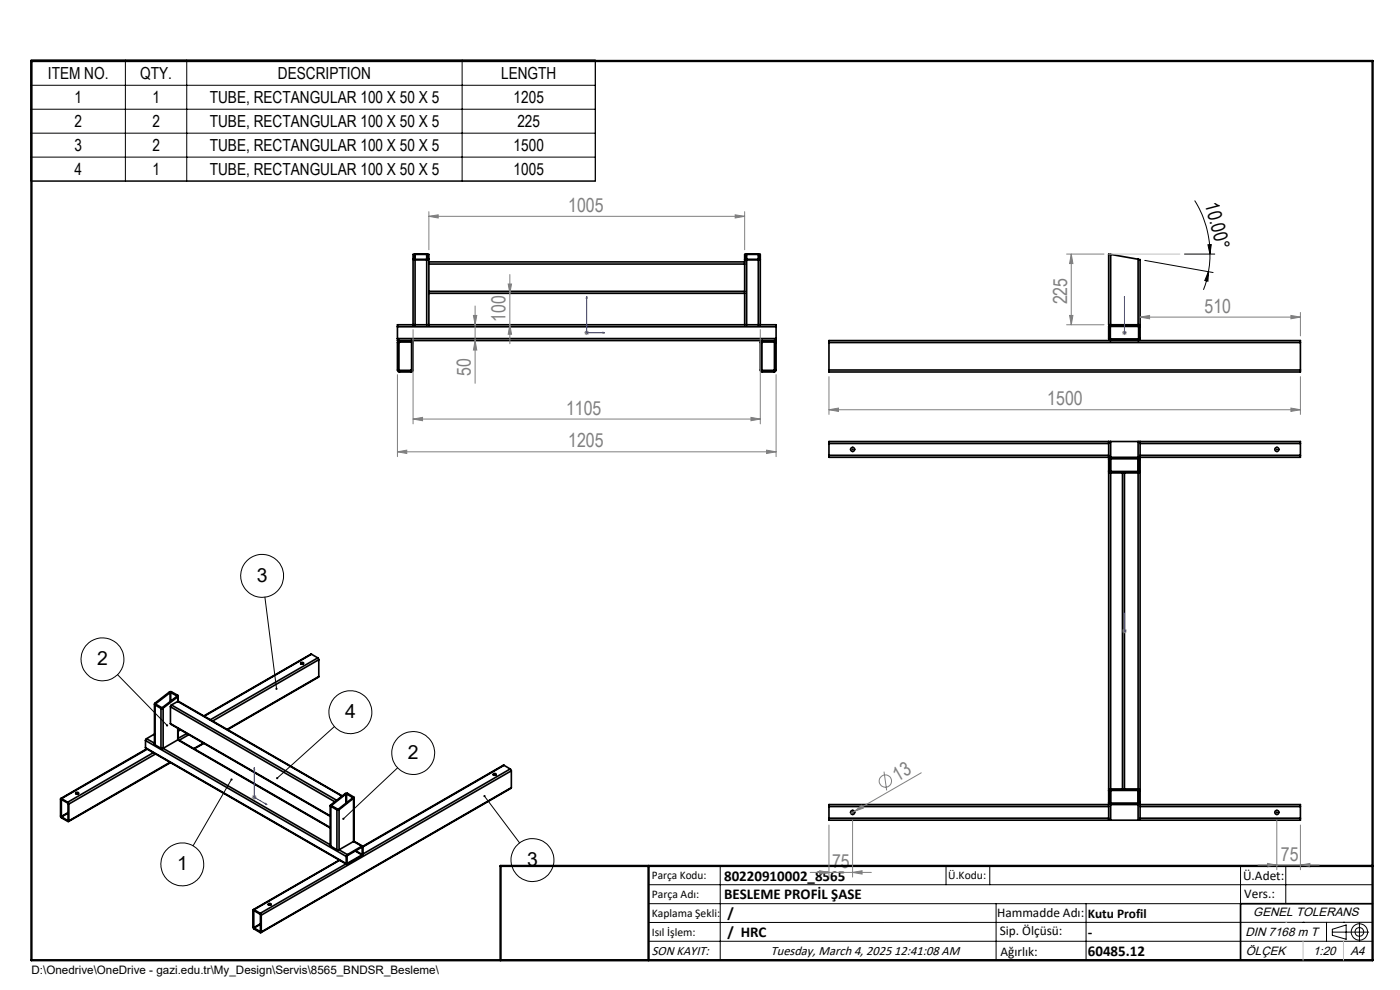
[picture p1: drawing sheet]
<svg xmlns="http://www.w3.org/2000/svg" width="297mm" height="210mm" viewBox="0 0 297 210" stroke-linecap="round" stroke-linejoin="round" font-family="sans-serif">
<g fill="none" stroke="#000" stroke-width=".35">
<path d="M87.6 55l.5 .1M88.1 54v1M88.1 55.1v13.8M88.1 55.1h2.4M88.1 54h2.4M88.1 55h2.4M90.5 54v1M90.5 55.1v13.8M91 55l-.5 .1M91 55.6h67M91 56h67M158 55l.4 .1"/>
<path d="M158.4 54v1M158.4 55.1h2.5M158.4 54h2.5M158.4 55h2.5M158.4 55.1v13.8M160.9 54v1M160.9 55.1v13.8M161.3 55l-.4 .1M235.6 54l-.4-.1v15h.4M235.6 54v14.9M235.6 54l5.8 1M241.4 55l.5 .1v13.8h-.5"/>
<path d="M241.4 55v13.9M84.3 71.8v.4h80.3v-.4M84.3 69.3h80.3M84.3 71.8h80.3M84.3 69.3v2.5M84.6 72.6h2.7v6l-2.7-.1zM84.7 72.2l-.3 .1-.1 .3v6l.3 .3h2.7l.3-.3v-6l-.1-.3-.3-.1M87.6 68.9h-3.3v.4M87.6 68.9h.5M87.6 68.9v-14.9l.3-.1 3.1 .1v14.9M88.1 68.9h2.4M90.5 68.9h.5"/>
<path d="M91 68.9h67M91 61.8h67M91 62.2h67M158 68.9h.4M158 68.9v-14.9l.2-.1 3.1 .1v14.9M158.4 68.9h2.5M160.9 68.9h.4M161.3 68.9h3.3v.4M161.6 72.6h2.7v6h-2.7zM161.7 72.2l-.4 .4v6l.3 .3h2.7l.3-.3v-6l-.4-.4M164.6 69.3v2.5M175.9 78.5v.4h100v-.4"/>
<path d="M175.9 72.7v-.5h100v.5M175.9 78.5h100M175.9 72.7v5.8M175.9 72.7h100M235.6 69.2h5.9v2.7h-6zM235.6 68.9l-.4 .3v2.7l.4 .3M235.6 68.9h5.8M241.4 68.9l.5 .3v2.7l-.5 .3M275.9 72.7v5.8M175.9 96.6v.4h59.3M175.9 94.1v2.5M175.9 94.1h59.3"/>
<path d="M175.9 96.6h59.3M235.2 93.7h.4M235.2 99.9l.1 .3 .3 .1M235.2 93.7h-59.3v.4M235.2 93.7v80.3M235.6 97.3v2.7M235.6 97h-.2l-.2 .4M235.6 93.7v3.3M235.6 93.7h5.8M235.6 97h5.8M235.6 97.3h5.8M241.4 93.7h.5"/>
<path d="M241.4 97l.4 .1 .1 .3M241.4 97.3v2.7M241.4 93.7v3.3M241.9 99.9l-.1 .3-.4 .1M241.9 93.7h34v.4M241.9 93.7v80.3M241.9 94.1h34M241.9 96.6h34M275.9 96.6v.4h-34M275.9 94.1v2.5M235.2 100.3h.4M235.6 100.3v67"/>
<path d="M235.6 100.3h5.8M235.6 100h5.8M238.1 100.3v67M238.5 100.3v67M241.4 100.3v67M66.1 138.8l-22.8 13.1M66.1 138.8l1.3 .8M67.4 139.6l.2 .3M67.4 139.6l-22.8 13.1M67.6 139.9v3.6M67.6 139.9l-22.5 13.1M30.9 158.6l42.6 24.7"/>
<path d="M30.9 157.1l42.5 24.6M30.9 158.6l42.5 24.6M30.9 157.1v1.5M31.1 156.7l-.2 .4M31.1 156.7l1.7 .9M31.1 158.8l-18.2 10.6M31.2 158.9l-18.1 10.5M32.5 159.7l-18.1 10.5M32.8 149.4v8.6M32.8 155.7l-1.7 1M32.8 149.5l1.3 .8M32.8 149.5v8.5"/>
<path d="M32.8 158l1.3 .7M33 159.9l-18.4 10.7M33 149.3v.1M34.1 158.7h.5M34.1 150.3v8.4M34.6 150.2l-.5 .1M34.6 150.2v8.5M34.6 158.7l35.5 20.5M36.1 146.9h.1M36.1 146.9l-3.1 2.4M36.1 146.9v1.9M36.2 153.5l33.9 19.7"/>
<path d="M36.2 149.9v3.6M36.2 149.9l34.8 20.2M36.2 153.5l33.9 19.6M36.2 146.9l1.3 .7M36.2 146.9v1.8M36.4 149.5l-.2 .4M36.4 149.5l35 20.2M37.5 147.6v.1M37.5 147.7l-3.1 2.4-1.4-.7M37.7 147.8v-.3l-1.4-.8h-.3l-3.2 2.5v.3M37.7 148.8l34.9 20M37.7 147.8l-3.1 2.4"/>
<path d="M37.7 156.9l-3.1 1.8M37.7 148.8l-1.3 .7M37.7 156.9l32.4 18.7M37.7 147.8v1M37.7 154.5v2.4M37.7 148.8l34.8 20.1M37.8 154.5l-.1 2.4M37.8 156.9l32.3 18.6M37.8 147.6v1.2M38.2 154.8l-.4 .2M38.3 154.8l-.5 .3M39.6 155.6l-1.8 1"/>
<path d="M40 155.8l-2 1.2M43.1 157.6l-2 1.2M43.3 157.7l-2.1 1.1M63.8 140.6l.2-.1a.25 .25 0 0 1 .3 0 .25 .25 0 0 1 0 .4 .25 .25 0 0 1-.3 0l-.2-.2zM63.8 140.8h.5M67.6 143.5l-19.3 11.3M67.6 143.5l-19.4 11.2M13 173.2l.1 .1M13 169.6v3.6M13.1 169.4h-.3v3.8l.3 .3 1.3 .7 .2-.1M13.1 169.6h-.1M13.1 169.6l1.3 .8v3.6"/>
<path d="M13.1 169.4l1.3 .8M13.1 173.3l1.3 .8M14.4 170.2l.2 .4M14.4 174v.1M14.4 172.4l-1.4 .8M14.4 172.5l-1.3 .8M14.6 170.6v3.5M16.1 168.2l.2-.1a.26 .26 0 0 1 .3 0 .26 .26 0 0 1 0 .3 .26 .26 0 0 1-.3 0zM16.1 168.3h.6M36.1 161.7l-21.5 12.4M36.2 161.8l-21.7 12.5M70.1 170.9l.1 8.6"/>
<path d="M70.2 171l1.3 .8M70.2 171v8.5M70.2 179.5l1.3 .8M70.3 170.8v.1M71.5 171.8v8.5M71.9 171.8h-.4M71.9 171.8v8.5M73.4 168.4h.1M73.4 168.4l-3.1 2.4M73.4 168.4v1.9M73.5 168.4l1.3 .8M73.5 168.4v1.9"/>
<path d="M74.8 169.2v.1M74.8 169.3l-3 2.4-1.5-.8M75 169.3v-.3l-1.6-.8-3.3 2.6 .1 .2M75 169.3l-3.1 2.5M75 169.3v9.2M75 178.5l-3.1 1.8M75 178.5l1.8 1M75.1 178.4l1.8 1.1M75.1 169.2l-.1 9.3M76.8 179.5l.2 .1M76.8 179.7h.1M76.8 179.7l-3.2 1.8v1.6"/>
<path d="M76.8 179.5l-3.1 1.8M76.8 179.7v1.5M77 179.6v1.5M104.6 164.2a.29 .29 0 0 1 .3-.2 .29 .29 0 0 1 .3 .4l-.4 .1zM104.7 164.4h.5M106.9 162.3l-29.9 17.2M106.9 162.3l1.3 .8M106.9 162.3l-29.9 17.3M108.2 163.1l.3 .4M108.2 163.1l-31.2 18M108.5 167.1l-53.1 30.7M108.5 163.5l-53.1 30.6"/>
<path d="M108.5 163.5v3.6M108.5 167.1l-53.1 30.6M175.9 173.6v.4h59.3M175.9 171.1v2.5M175.9 171.1h59.3M175.9 173.6h59.3M235.2 174h.4M235.2 170.2l.1 .3 .3 .2M235.2 170.7h-59.3v.4M235.2 167.3h.4M235.6 167.3l-.2 .1-.2 .4M235.6 167.7v2.6"/>
<path d="M235.6 170.7v3.3M235.6 174h5.8M235.6 170.7h5.8M235.6 167.3h5.8M235.6 167.7h5.8M235.6 170.3h5.8M241.4 174h.5M241.4 167.3l.4 .2 .1 .3M241.4 167.7v2.6M241.4 170.7v3.3M241.9 170.2l-.1 .3-.4 .2M241.9 170.7h34v.4"/>
<path d="M241.9 171.1h34M241.9 173.6h34M275.9 173.6v.4h-34M275.9 171.1v2.5M53.8 196.8h.1M53.8 193.2v3.6M53.9 193l-.2 .1v3.7l1.5 1 .2-.1M53.9 193.2h-.1M53.9 193.2l1.3 .7v3.7M53.9 193l1.3 .7M53.9 196.8l1.3 .8M55.2 193.7l.2 .4"/>
<path d="M55.2 197.6h.1M55.2 196l-1.4 .8M55.2 196.1l-1.3 .7M55.4 194.1v3.6M56.9 191.9h.6M57 191.7h.1a.26 .26 0 0 1 .4 0 .26 .26 0 0 1-.1 .4 .26 .26 0 0 1-.3-.1l-.2-.2zM71.5 180.3h.4M71.9 180.3l1.8 1M72 182.4l-18.3 10.6M72 182.5l-18.1 10.5M73.4 183.3l-18.2 10.4M73.4 181.7v1.5"/>
<path d="M73.6 183.1h.1M73.7 181.3l-.3 .4M75.4 180.5l1.4 .9M75.5 180.5l1.3 .7M76.8 181.4l-3.1 1.7M76.8 181.2v.2M77 181.1l-.2 .4-3.1 1.8-.3-.1M291.2 191.7h-28v12M106.2 203.7h185"/>
<circle cx="180.9" cy="95.3" r=".43"/>
<circle cx="270.9" cy="95.3" r=".44"/>
<circle cx="180.9" cy="172.3" r=".43"/>
<circle cx="270.9" cy="172.3" r=".44"/>
</g>
<g fill="none" stroke="#808080" stroke-width=".21">
<path d="M91 45.9l2-.3v.6zM91 44.9v8.1M91 45.9h67M108.2 58.2v14.7M156 45.6l2 .3-2 .3zM158 44.9v8.1M226.3 53.9h7.9M227.3 53.9l.3 2h-.7zM227.3 53.9v15M84.3 79.5v17.4M87.6 69.9v20M100.4 66.9h.7l-.3 2z"/>
<path d="M100.8 72.2l.3 2.1h-.7zM100.8 64.9v16.4M107.8 60.2h.7l-.3 2zM108.2 68.9l.3 2h-.7zM124 70.6h1M124.1 70.2l.7 .7M124.5 70.1v1M124.8 70.2l-.7 .7M161.3 69.9v20M164.6 79.5v17.4M175.9 79.9v8M226.3 68.9h7.9"/>
<path d="M226.9 66.9h.7l-.3 2zM238.1 70.6h.9M238.2 70.2l.7 .7M238.5 70.1v1M238.9 70.2l-.7 .7M241.9 67.3l2-.4v.7zM241.9 67.3h34M273.9 66.9l2 .4-2 .3zM275.9 66.3v5M275.9 79.9v8M84.3 95.8l2-.3v.7zM84.3 95.8h80.3"/>
<path d="M87.6 88.9l2-.4v.7zM87.6 88.9h73.7M159.3 88.5l2 .4-2 .3zM162.6 95.5l2 .3-2 .4zM175.9 86.9l2-.3v.7zM175.9 86.9h100M273.9 86.6l2 .3-2 .4zM238.1 133.8h.9M238.2 133.5l.7 .7M238.5 133.3v1M238.9 133.5l-.7 .7M53.4 169.1h1"/>
<path d="M53.6 168.8l.7 .7M53.9 168.6v1M54.3 168.8l-.7 .7M175.9 175v11M180.9 173.9v12.1M181.3 172.1l1.5-1.3 .4 .6zM181.3 172.1l-.8 .4M187.5 163.7l.6 4M195.4 163.9l-14.1 8.2M270.9 173.9v10.6M275.9 175v9.5M171.9 185.1h13"/>
<path d="M173.9 184.7l2 .4-2 .3zM180.9 185.1l2-.4v.7zM266.9 183.5h13M268.9 183.2l2 .3-2 .4zM275.9 183.5l2-.3v.7z"/>
<circle cx="187.8" cy="165.7" r="1.3"/>
</g>
<g fill="none" stroke="#000" stroke-width=".21">
<path d="M6.6 12.8h119.7v25.6h-119.7zM6.6 18.1h119.7M26.6 12.8v25.6M39.6 12.8v25.6M98 12.8v25.6M6.6 23.2h119.7M6.6 28.2h119.7M6.6 33.3h119.7M242.9 55.2l14.5 2.6M251.3 53.9h6.4M253.4 42.5a21 21 0 0 1 3.3 11.4M256.3 51.9h.7l-.3 2z"/>
<path d="M256.4 57.6l-.1 2-.7-.1zM256.4 57.6l-.5 2-.6 1.9M256.7 53.9l-.3 3.7M180.7 95.3h.3M180.9 95.2v.3M270.7 95.3h.3M270.9 95.2v.3M56.2 126.7l2.5 19.4M24.9 143.1l10.6 10.8M70.9 154.1l-12.1 11M49.1 165.3l-8.1 14.1M84.3 162.9l-11.5 10.8"/>
<path d="M102.8 168.9l7.4 9.9M180.7 172.3h.3M180.9 172.2v.3M270.7 172.3h.3M270.9 172.2v.3M137.6 187.7h153.6M137.6 191.7h153.6M137.6 199.7h153.6M152.8 183.7v20M200.7 183.7v4M210 183.7v4M211.3 191.7v12"/>
<path d="M230.4 191.7v12M263.2 183.7v20M272.8 183.7v8M276.4 195.6h.1M281.4 195.6v4.1M282.6 197.7h7.8M282.6 197.1l3-.9v3l-3-.8zM285 195.6h.1M288.4 195.8v3.8M291.2 195.6l-153.6 .1"/>
<circle cx="21.7" cy="139.9" r="4.6"/>
<circle cx="55.6" cy="122.2" r="4.5"/>
<circle cx="74.3" cy="151.1" r="4.6"/>
<circle cx="87.6" cy="159.7" r="4.5"/>
<circle cx="38.7" cy="183.3" r="4.6"/>
<circle cx="113" cy="182.4" r="4.5"/>
<circle cx="288.4" cy="197.7" r="1.74"/>
<circle cx="288.4" cy="197.7" r=".93"/>
</g>
<g fill="none" stroke="#00f" stroke-width=".21">
<path d="M124.5 62.9l.1 .3h-.2zM124.5 62.9v7.7h3.8M127.9 70.5l.4 .1-.4 .1zM238.5 70.5v.2zM238.5 62.9v.3v-.3M238.5 70.6h.1M238.5 62.9v7.7M238.5 130v.4v-.4M238.5 133.7v.2zM238.5 133.8h.1M238.5 130v3.8M53.9 162.8l.1 .4-.1-.1z"/>
<path d="M53.9 162.8v6.3l2.8 1.6M56.4 170.5l.3 .2-.3-.1z"/>
</g>
<g fill="none" stroke="#000" stroke-width=".21" stroke-dasharray="15.2 1.3 1.3 1.3" stroke-linecap="butt">
<path d="M180.6 95.3h-.3M180.9 95v-.3M180.9 95.6v.3M181.2 95.3h.3M270.6 95.3h-.3M270.9 95v-.3M270.9 95.6v.3M271.2 95.3h.3M180.6 172.3h-.3M180.9 172v-.3M180.9 172.6v.3M181.2 172.3h.3"/>
<path d="M270.6 172.3h-.3M270.9 172v-.3M270.9 172.6v.3M271.2 172.3h.3"/>
</g>
<path d="M6.7 12.9h284.5v190.8h-284.5zM137.6 183.7v20M291.2 183.7h-185v20" fill="none" stroke="#000" stroke-width=".5"/>
<path d="M235.2 53.9h15.1M272.8 195.6h.1M276.4 199.7v4M285 199.7v4" fill="none" stroke="#c0c0c0" stroke-width=".21"/>
<g fill="#000">
<path d="M256.4 57.6l-.1 2-.7-.1zM256.3 51.9h.7l-.3 2z"/>
<path d="M58.5 145.9a.25 .25 0 0 0-.1 .3 .25 .25 0 0 0 .3 .2v-.3v.3l.2-.4zM102.6 168.7a.24 .24 0 0 0 0 .4 .24 .24 0 0 0 .4-.2 .24 .24 0 0 0-.3-.2l.1 .2zM58.7 164.8l-.1 .3v.1l.2-.1-.2 .1 .3 .1a.23 .23 0 0 0 .1-.3 .23 .23 0 0 0-.3-.2zM49 165.2a.24 .24 0 0 0-.1 .3 .24 .24 0 0 0 .4 0 .24 .24 0 0 0-.1-.3l-.1 .1 .1-.1zM35.3 153.7l-.1 .1a.22 .22 0 0 0 .1 .3 .22 .22 0 0 0 .3-.1l-.1-.1 .2 .1-.1-.3zM72.7 173.5v.3l.1-.1-.1 .1a.23 .23 0 0 0 .3 0 .23 .23 0 0 0 0-.3 .23 .23 0 0 0-.3 0z"/>
</g>
<g fill="#00f">
<path d="M56.4 170.5l.3 .2-.3-.1zM53.9 162.8l.1 .4-.1-.1z"/>
<path d="M238.5 130v.4zM238.5 133.7v.2z"/>
<path d="M127.9 70.5l.4 .1-.4 .1zM124.5 62.9l.1 .3h-.2z"/>
<path d="M238.5 70.5v.2zM238.5 62.9v.3z"/>
</g>
<g fill="#808080">
<path d="M181.3 172.1l1.5-1.3 .4 .6z"/>
<path d="M156 45.6l2 .3-2 .3zM91 45.9l2-.3v.6zM159.3 88.5l2 .4-2 .3zM87.6 88.9l2-.4v.7zM273.9 66.9l2 .4-2 .3zM241.9 67.3l2-.4v.7z"/>
<path d="M84.3 95.8l2-.3v.7zM162.6 95.5l2 .3-2 .4zM175.9 86.9l2-.3v.7zM273.9 86.6l2 .3-2 .4z"/>
<path d="M268.9 183.2l2 .3-2 .4zM275.9 183.5l2-.3v.7z"/>
<path d="M180.9 185.1l2-.4v.7zM173.9 184.7l2 .4-2 .3z"/>
<path d="M100.8 72.2l.3 2.1h-.7zM100.4 66.9h.7l-.3 2z"/>
<path d="M107.8 60.2h.7l-.3 2zM108.2 68.9l.3 2h-.7zM227.3 53.9l.3 2h-.7zM226.9 66.9h.7l-.3 2z"/>
</g>
<g font-size="4.1" fill="#808080">
<text x="120.5" y="45">1005</text>
<text x="226.4" y="64.6" transform="rotate(-90 226.4 64.6)">225</text>
<text x="107.3" y="68.3" transform="rotate(-90 107.3 68.3)">100</text>
<text x="255.6" y="66.3">510</text>
<text x="99.9" y="79.7" transform="rotate(-90 99.9 79.7)">50</text>
<text x="120.1" y="88">1105</text>
<text x="222.2" y="86">1500</text>
<text x="120.5" y="94.9">1205</text>
<text x="190.4" y="165.8" transform="rotate(-30 190.4 165.8)">13</text>
<text x="176.5" y="184.1">75</text>
<text x="271.7" y="182.6">75</text>
</g>
<g font-size="4.1">
<text x="255.6" y="43.3" transform="rotate(75 255.6 43.3)">10.00°</text>
<text x="54.5" y="123.4">3</text>
<text x="20.6" y="141.2">2</text>
<text x="73.2" y="152.4">4</text>
<text x="86.5" y="161">2</text>
<text x="37.6" y="184.6">1</text>
<text x="111.8" y="183.7">3</text>
</g>
<g font-size="3.5">
<text x="10.2" y="16.7">ITEM NO.</text>
<text x="29.8" y="16.7">QTY.</text>
<text x="59" y="16.7">DESCRIPTION</text>
<text x="106.3" y="16.7">LENGTH</text>
<text x="15.8" y="21.9">1</text>
<text x="32.3" y="21.9">1</text>
<text x="44.5" y="21.9">TUBE, RECTANGULAR 100 X 50 X 5</text>
<text x="109" y="21.9">1205</text>
<text x="15.8" y="27">2</text>
<text x="32.3" y="27">2</text>
<text x="44.5" y="27">TUBE, RECTANGULAR 100 X 50 X 5</text>
<text x="109.8" y="27">225</text>
<text x="15.8" y="32.1">3</text>
<text x="32.3" y="32.1">2</text>
<text x="44.5" y="32.1">TUBE, RECTANGULAR 100 X 50 X 5</text>
<text x="109" y="32.1">1500</text>
<text x="15.8" y="37.2">4</text>
<text x="32.3" y="37.2">1</text>
<text x="44.5" y="37.2">TUBE, RECTANGULAR 100 X 50 X 5</text>
<text x="109" y="37.2">1005</text>
</g>
<g font-size="3.2">
<text x="153.6" y="190.8">BESLEME PROFİL ŞASE</text>
<text x="153.6" y="186.8">80220910002_8565</text>
<text x="154.3" y="194.8">/</text>
<text x="154.3" y="198.8">/ HRC</text>
<text x="230.8" y="198.7">-</text>
<text x="230.8" y="202.8">60485.12</text>
</g>
<g font-size="2.8">
<text x="263.7" y="186.7">Ü.Adet:</text>
<text x="263.9" y="190.5">Vers.:</text>
<text x="211.5" y="194.5">Hammadde Adı:</text>
<text x="230.8" y="194.7">Kutu Profil</text>
<text x="138.3" y="202.6">SON KAYIT:</text>
<text x="163.5" y="202.6">Tuesday, March 4, 2025 12:41:08 AM</text>
<text x="212.1" y="198.4">Sip. Ölçüsü:</text>
<text x="212.2" y="202.7">Ağırlık:</text>
</g>
<g font-size="2.6">
<text x="265.9" y="194.4">GENEL TOLERANS</text>
<text x="264.2" y="198.5">DIN 7168 m T</text>
<text x="264.3" y="202.6">ÖLÇEK</text>
<text x="278.5" y="202.6">1:20</text>
<text x="286.5" y="202.6">A4</text>
</g>
<g font-size="2.5">
<text x="138.3" y="186.4">Parça Kodu:</text>
<text x="138.3" y="190.5">Parça Adı:</text>
<text x="201.2" y="186.5">Ü.Kodu:</text>
<text x="138.3" y="194.5">Kaplama Şekli:</text>
<text x="138.3" y="198.6">Isıl İşlem:</text>
<text x="6.7" y="206.7">D:\Onedrive\OneDrive - gazi.edu.tr\My_Design\Servis\8565_BNDSR_Besleme\</text>
</g>
</svg>
